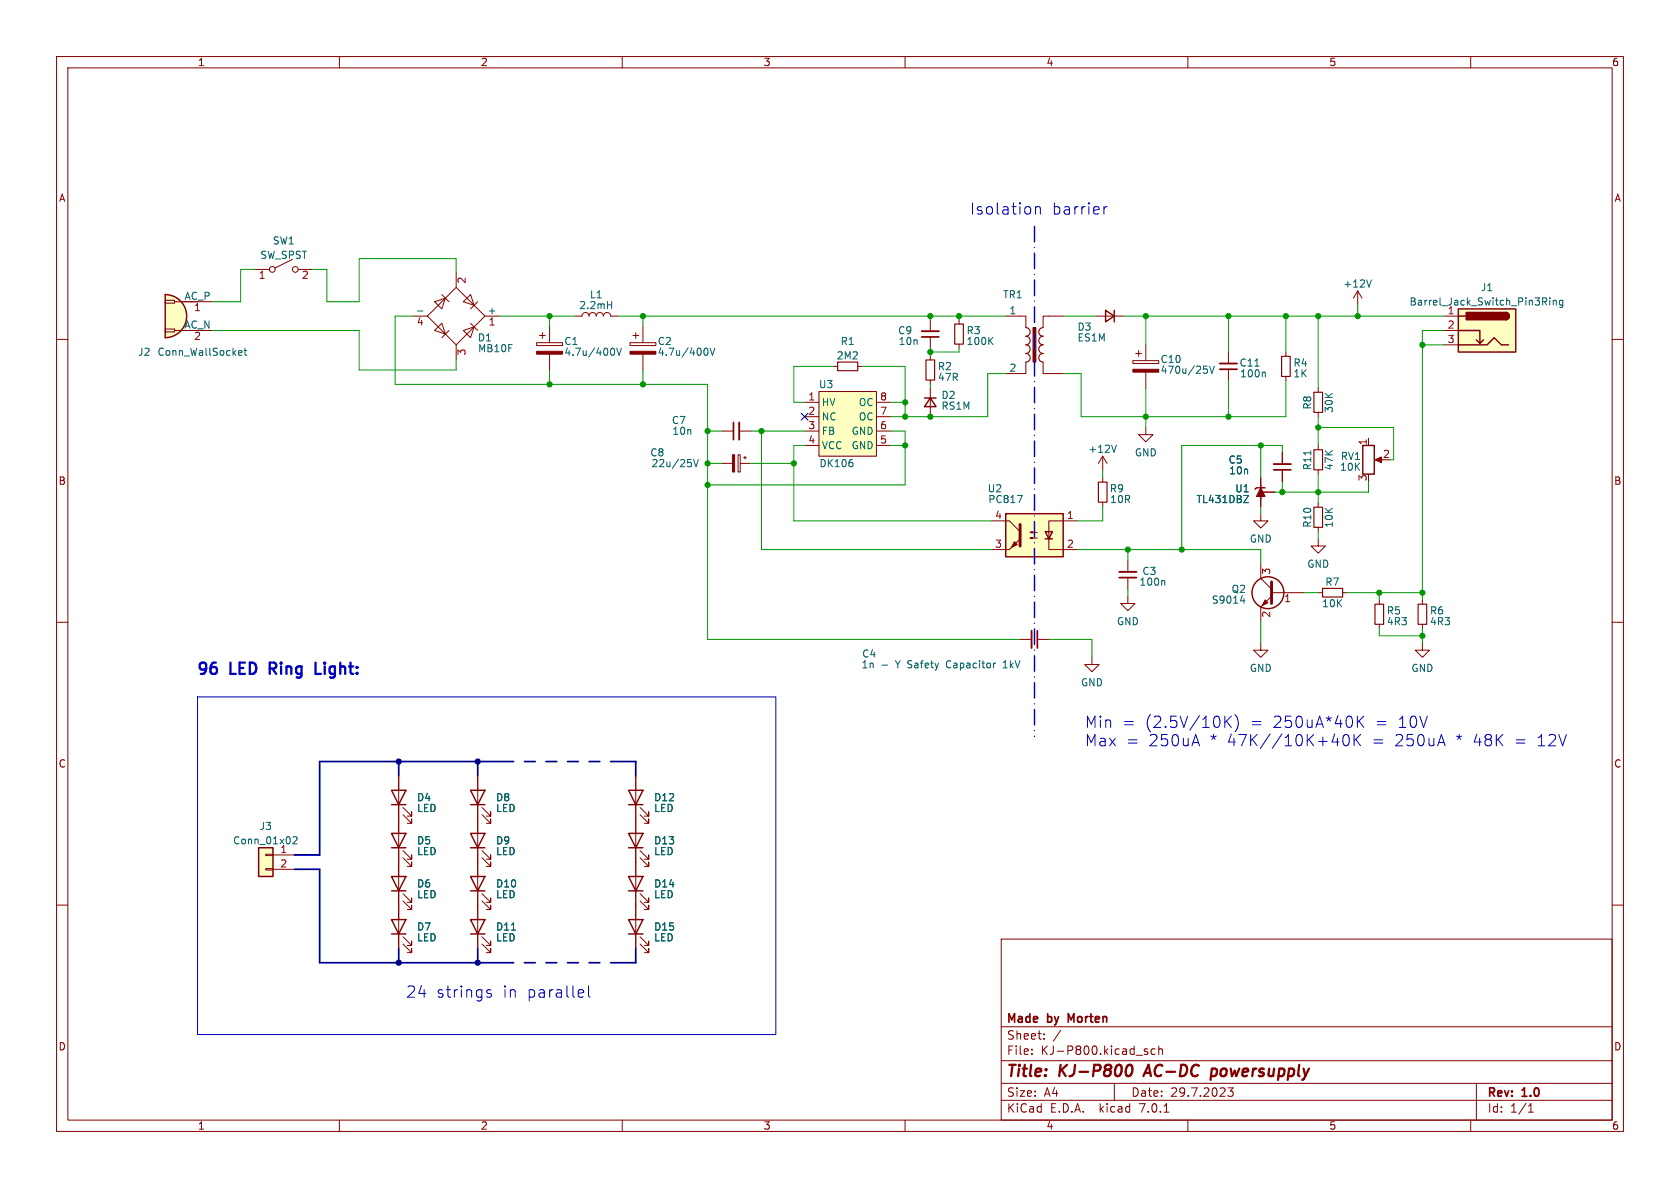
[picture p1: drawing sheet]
<svg xmlns="http://www.w3.org/2000/svg" width="297mm" height="210mm" viewBox="0 0 297 210" stroke-linecap="round" stroke-linejoin="round" font-family="sans-serif">
<g fill="none" stroke="#840000" stroke-width=".18">
<path d="M10 10h277v190h-277zM12 12h273v186h-273zM60 10v2M110 10v2M160 10v2M210 10v2M260 10v2M10 60h2M29.2 58.2h1.7v.5h-1.7zM29.2 53.1h1.7v.5h-1.7zM30.9 58.4h6.6M30.9 53.3h6.6"/>
<path d="M45.1 47.6h2.5M51.7 45.8l-3.1 1.6M52.7 47.6h2.5M73 55.9h2.6M76.8 53.3l1.9-.6-.6 1.9zM76.8 58.4l1.3-1.2 .6 1.9zM78.1 52.1l1.3 1.2M79.4 58.4l-1.3 1.3M80.6 50.8l5.1 5.1-5.1 5.1-5-5.1zM80.6 48.3v2.5M81.9 53.3l1.3-1.2 .6 1.9zM81.9 58.4l1.9-.6-.6 1.9z"/>
<path d="M83.2 57.2l1.3 1.2M84.5 53.3l-1.3 1.3M85.7 55.9h2.6M95.4 59.3h1M95.9 58.8v1M97.2 57.8v2.8M101.6 55.9h1.3a.64 .64 0 0 1 .6-.7 .64 .64 0 0 1 .6 .7 .64 .64 0 0 1 .7-.7 .64 .64 0 0 1 .6 .7 .64 .64 0 0 1 .6-.7 .64 .64 0 0 1 .7 .7 .64 .64 0 0 1 .6-.7 .64 .64 0 0 1 .6 .7h1.3M111.9 59.3h1M112.4 58.8v1M113.7 57.8v2.8M164.5 56.5v2M164.5 59.6v2"/>
<path d="M169.5 56.5v.8M177.8 55.9h3.6v2M188 55.9h-3.6v2M193.7 55.9h5.1M240 51.4l-.7 1.3M240 51.4v2.6M240 51.4l.8 1.3M255.3 55.9h2.5M255.3 58.4h2.5M285 60h2M80.6 61v2.5M94.9 60.6h4.5v.5h-4.5z"/>
<path d="M97.2 62.6v2.8M111.4 60.6h4.6v.5h-4.6zM113.7 62.6v2.8M127.6 76.2h2.1M130.7 76.2h2M142.2 71.1h2.6M142.2 73.7h2.6M142.2 76.2h2.6M142.2 78.7h2.6M144.8 69.2h10.1v11.4h-10.1zM147.3 64.8h.8M151.6 64.8h.8"/>
<path d="M154.9 71.1h2.6M154.9 73.7h2.6M154.9 76.2h2.6M154.9 78.7h2.6M164.5 62.9v.7M164.5 67.2v.7M164.5 68.6v5.1M169.5 60.8v.8M181.4 64v2h-3.6M184.4 64v2h3.6M200.3 63.8h4.6v.5h-4.6zM200.8 62.5h1"/>
<path d="M201.3 62v1M202.6 75.6v1.2h1.2l-1.2 1.3-1.3-1.3h1.3M202.6 61v2.8M202.6 65.8v2.8M217.2 62.2v2.1M217.2 65.3v2M227.3 62.2v.8M227.3 66.5v.8M233 68.6v.7M233 72.9v.8M233 78.7v.8M241.9 77.5v1.2"/>
<path d="M255.3 61h2.5M127.6 81.9h1.9M130.5 80.4h.4v3h-.4zM130.9 81.9h1.8M131.4 80.9h.6M131.7 80.6v.6M175.3 92.1h3.1l1.9 1.9M175.3 97.2h3.1M182.1 95.1l.4-.1v.3l-.4-.2h1.3M182.1 94.1l.4-.1v.2l-.4-.1h1.3M190.5 92.1h-5.1v5.1h5.1M194.9 80.6v2.6"/>
<path d="M194.9 84.5v.7M194.9 88.8v.7M194.9 80.6l-.7 1.3M194.9 80.6l.8 1.3M199.4 99.1v2M222.9 85.7v2.6M222.9 90.8v1.3h1.3l-1.3 1.2-1.3-1.2h1.3M222.9 84.5v5M222.9 99.7v2.5l1.9 1.9M222.9 87h2.5M226.7 80v2M226.7 83.1v2"/>
<path d="M233 95.3v1.2h1.3l-1.3 1.3-1.2-1.3h1.2M233 83.1v.7M233 88.9v.8M233 93.2v.8M243.5 81.3h1M10 110h2M180.3 113h2.1M183.4 113h2M193 116.2v1.3h1.3l-1.3 1.2-1.2-1.2h1.2M199.4 105.4v1.3h1.3l-1.3 1.3-1.3-1.3h1.3M199.4 102.1v2M222.9 113.7v1.2h1.3l-1.3 1.3-1.3-1.3h1.3"/>
<path d="M224.8 105.4l-1.9 1.9v2.6M224.8 104.8h5.7M233 104.8h.8M237.4 104.8h.7M243.8 106v.8M243.8 110.4v.7M251.5 113.7v1.2h1.2l-1.2 1.3-1.3-1.3h1.3M251.5 106v.8M251.5 110.4v.7M285 110h2M70.5 137.2v30.4M84.5 137.2v30.4"/>
<path d="M112.4 137.2v30.4M10 160h2M47 153.5h1.3v.3h-1.3zM47 151h1.3v.3h-1.3zM48.3 151.1h3.8M48.3 153.7h3.8M71.2 151.6l1.6 1.6v-.8v.8h-.8M71.2 150.4l1.6 1.5v-.8v.8h-.8M71.2 159.3l1.6 1.5v-.8v.8h-.8M71.2 158l1.6 1.5v-.7v.7h-.8M71.2 144l1.6 1.5v-.7v.7h-.8M71.2 142.7l1.6 1.6v-.8v.8h-.8"/>
<path d="M85.2 159.3l1.5 1.5v-.8v.8h-.7M85.2 158l1.5 1.5v-.7v.7h-.7M85.2 151.6l1.5 1.6v-.8v.8h-.7M85.2 150.4l1.5 1.5v-.8v.8h-.7M85.2 144l1.5 1.5v-.7v.7h-.7M85.2 142.7l1.5 1.6v-.8v.8h-.7M113.2 159.3l1.5 1.5v-.8v.8h-.8M113.2 158l1.5 1.5v-.7v.7h-.8M113.2 151.6l1.5 1.6v-.8v.8h-.8M113.2 150.4l1.5 1.5v-.8v.8h-.8M113.2 144l1.5 1.5v-.7v.7h-.8M113.2 142.7l1.5 1.6v-.8v.8h-.8"/>
<path d="M285 160h2M71.2 166.9l1.6 1.5v-.8v.8h-.8M71.2 165.6l1.6 1.5v-.7v.7h-.8M85.2 166.9l1.5 1.5v-.8v.8h-.7M85.2 165.6l1.5 1.5v-.7v.7h-.7M113.2 166.9l1.5 1.5v-.8v.8h-.8M113.2 165.6l1.5 1.5v-.7v.7h-.8M177 166h108v32h-108zM60 198v2M110 198v2M160 198v2M177 194.5h108"/>
<path d="M177 191.5h108M177 187.5h108M177 181.5h108M182.4 186.3v.1M182.4 185.5v.1M184.6 183.6v.1M184.6 182.8v.1M197 191.5v3M202.4 185.8l.5 .2v.1v.2l-.5 .1M202.4 185.5h.5M204.2 185.5l-.4-.1-.3 .3v.4l.1 .2h.6M204.9 185.5l.2-.1 .3 .1 .1 .9"/>
<path d="M204.9 184.9v1.5M205.8 196.6h.8M210 198v2M218 192.3l-.5 .6 .4 .1v.7l-.2 .1h-.4l-.2-.1M260 198v2M261 191.5v6.5M270.2 196.6h.9M270.2 195.5l.4-.4v1.5"/>
<circle cx="48.1" cy="47.6" r=".51"/>
<circle cx="52.2" cy="47.6" r=".51"/>
</g>
<path d="M199.4 188.3a.44 .44 0 0 1 .8 .3 1.15 1.15 0 0 1-.8 1.6M203 188.2l-.9 2M214.1 190.1l.6 .1M214.3 188.9l-.3 2M214.8 188.9l-.6 .1" fill="none" stroke="#840000" stroke-width=".4"/>
<g fill="none" stroke="#840000" stroke-width=".25">
<path d="M29.2 52.1a3.8 3.8 0 0 1 3.8 3.8 3.8 3.8 0 0 1-3.8 3.8zM195.5 54.9l1.5 1-1.5 1zM197 54.9v2M257.8 54.6h10.2v7.6h-10.2zM257.8 58.4h3.8v2.3l.7-.6M257.8 55.9h1.3M266.2 55.2a.64 .64 0 0 1 .6 .7 .64 .64 0 0 1-.6 .6M163.4 70.4h2.1M164.5 70.4l1 1.5h-2.1zM240.9 78.7h2.1v5.1h-2.1zM257.8 61h5.1l1.3-1.3 1.2 1.3h1.3M261 60.1l.6 .6"/>
<path d="M177.8 90.8h10.2v7.6h-10.2zM184.8 94h1.3l-.7 1.3zM184.8 95.3h1.3M223.6 86.2h-1.5l-.2 .3M69.2 139.7h2.6l-1.3 2.5zM83.2 139.7h2.5l-1.2 2.5zM111.1 139.7h2.6l-1.3 2.5zM45.7 149.9h2.6v5h-2.6zM69.2 147.3h2.6l-1.3 2.6zM69.2 154.9h2.6l-1.3 2.6zM69.2 157.5h2.6M69.2 149.9h2.6"/>
<path d="M69.2 142.2h2.6M83.2 154.9h2.5l-1.2 2.6zM83.2 147.3h2.5l-1.2 2.6zM83.2 157.5h2.5M83.2 149.9h2.5M83.2 142.2h2.5M111.1 154.9h2.6l-1.3 2.6zM111.1 147.3h2.6l-1.3 2.6zM111.1 157.5h2.6M111.1 149.9h2.6M111.1 142.2h2.6M69.2 162.6h2.6l-1.3 2.5z"/>
<path d="M69.2 165.1h2.6M83.2 162.6h2.5l-1.2 2.5zM83.2 165.1h2.5M111.1 162.6h2.6l-1.3 2.5zM111.1 165.1h2.6"/>
<circle cx="224.2" cy="104.8" r="2.82"/>
</g>
<g fill="#ffffc2" stroke="#ffffc2" stroke-width=".18">
<path d="M177.8 90.8h10.2v7.6h-10.2z"/>
<path d="M144.8 69.2h10.1v11.4h-10.1z"/>
<path d="M257.8 54.6h10.2v7.6h-10.2z"/>
<path d="M29.2 52.1a3.8 3.8 0 0 1 3.8 3.8 3.8 3.8 0 0 1-3.8 3.8z"/>
<path d="M45.7 149.9h2.6v5h-2.6z"/>
</g>
<g fill="#840000" stroke="#840000" stroke-width=".18">
<path d="M178.4 97.2l1.9-1.9z"/>
<path d="M179.3 95.8l.5 .5-1 .5z"/>
<path d="M182.6 57.9h.5v6.1h-.5z"/>
<path d="M94.9 62.1h4.5v.5h-4.5z"/>
<path d="M222.9 86.2l.7 1.6h-1.5z"/>
<path d="M129.5 80.4h.4v3h-.4z"/>
<path d="M111.4 62.1h4.6v.5h-4.6z"/>
<path d="M243.1 81.3l1.1-.5v1z"/>
<path d="M223.6 106l.6 .6-1.1 .5z"/>
<path d="M200.3 65.3h4.6v.5h-4.6z"/>
</g>
<path d="M180.3 92.7v3.8M224.8 102.9v3.8" fill="none" stroke="#840000" stroke-width=".51"/>
<g fill="none" stroke="#006464" stroke-width=".18">
<path d="M73.8 55h1M107.4 53.9h.7M108.1 53.3v1.3M242.4 49.5l-.4 1.3M273 53.3l.4 .6M273.3 52.7l.1 .2-.1 .4M274 52.7v.1M274 53.1v.8M274.6 53.1v.8M274.6 53.2l.2-.1h.3v.8M276.3 53.1h-.4l-.2 .2 .1 .6h.5M276.3 53.1v1l-.3 .3-.3-.1"/>
<path d="M42.4 62h.3l.1 .3-.6 .1M42.7 62.8h-.3M43.1 62h.5M43.3 61.5v1.1l.3 .2M108.2 61.5a.68 .68 0 0 1 .5 .7 .68 .68 0 0 1-.5 .6M109 61.5l.4 1.3 .5-1.3M124.7 61.5a.68 .68 0 0 1 .5 .7 .68 .68 0 0 1-.5 .6M125.5 61.5l.5 1.3 .4-1.3M197.4 78.7l-.5 1.3M212.8 64.7h.6M213.2 65.2l.3 .2v.4l-.3 .2M213.8 64.7l.4 1.3 .5-1.3"/>
<path d="M223.5 65.8l.2 .2v.6M122.6 81.2l.4 1.3 .5-1.3M150.7 81.8v.6M179.9 87.6h.8l-.5 1.3M220.7 87.6l-.8 1.3h.8M155.9 117.6h1M176 117.2l-.3 .3M205.7 102.6l.2 .2v.7M219.3 106.2h.8M219.9 105.8v.8M51.8 148l.5-.1 .2 .4-.8 .9h.8"/>
</g>
<g fill="none" stroke="#840000" stroke-width=".2">
<path d="M168.8 57.3h1.5v3.5h-1.5zM181.4 57.9a.76 .76 0 0 1 .7 .8 .76 .76 0 0 1-.7 .7 .76 .76 0 0 1 .7 .8 .76 .76 0 0 1-.7 .8 .76 .76 0 0 1 .7 .7 .76 .76 0 0 1-.7 .8 .76 .76 0 0 1 .7 .7 .76 .76 0 0 1-.7 .8M184.4 57.9a.76 .76 0 0 0-.8 .8 .76 .76 0 0 0 .8 .7 .76 .76 0 0 0-.8 .8 .76 .76 0 0 0 .8 .8 .76 .76 0 0 0-.8 .7 .76 .76 0 0 0 .8 .8 .76 .76 0 0 0-.8 .7 .76 .76 0 0 0 .8 .8M148.1 64h3.5v1.5h-3.5zM163.7 63.6h1.5v3.6h-1.5zM226.6 63h1.5v3.5h-1.5zM232.3 69.3h1.5v3.6h-1.5zM232.3 79.5h1.5v3.6h-1.5zM194.2 85.2h1.5v3.6h-1.5zM232.3 89.7h1.5v3.5h-1.5zM233.8 104h3.6v1.5h-3.6zM243.1 106.8h1.5v3.6h-1.5z"/>
<path d="M250.7 106.8h1.5v3.6h-1.5z"/>
</g>
<path d="M162.9 58.5h3.1M130.7 74.7v3M215.6 64.3h3.1M225.2 82h3M182.4 111.5v3.1M197.9 101.1h3" fill="none" stroke="#840000" stroke-width=".33"/>
<path d="M162.9 59.6h3.1M129.7 74.7v3M215.6 65.3h3.1M225.2 83.1h3M183.4 111.5v3.1M197.9 102.1h3" fill="none" stroke="#840000" stroke-width=".3"/>
<g fill="#840000" stroke="#840000" stroke-width=".25">
<path d="M266.2 55.2a.64 .64 0 0 1 .6 .7 .64 .64 0 0 1-.6 .6z"/>
<path d="M259.2 55.2h7v1.3h-7z"/>
</g>
<g fill="none" stroke="#0000c2" stroke-width=".18">
<path d="M183.1 36.5v1.4M183.1 36.7a.5 .5 0 0 1 .8 .1v1.1M195.2 36.5v1.4M195.7 36.5a.51 .51 0 0 0-.5 .4M34.9 123.2h102.3v59.7h-102.3zM211.4 129.8l.7 2M216.5 126.6v2M216.8 127.5l.9 1.1M217.7 126.6l-1.2 1.1M218.3 126.3a2.32 2.32 0 0 1 .1 3M236 129.7l-.5 1.5h1.2M236.4 130.5v1.3"/>
<path d="M237.9 129.8a1.25 1.25 0 0 0 0 2 .51 .51 0 0 0 .5-.3 1.18 1.18 0 0 0-.3-1.7M239.4 129.8v2M239.7 130.7l.8 1.1M240 126.6v2M240.2 127.5l.9 1.1M240.5 129.8l-1.1 1.2M241.1 126.6l-1.1 1.1M254.8 129.8l.7 2M86.1 175.5l.7 .2 .1 .3-.3 .3-.6-.1M86.1 175h.2h.5M102.5 175h.6l.1 .4-1 .2M103.1 176.2l-.6 .1"/>
<path d="M104 174.3v1.7l.3 .3"/>
</g>
<path d="M55.8 117.1v2h.9" fill="none" stroke="#0000c2" stroke-width=".4"/>
<path d="M182.9 40v90.2" fill="none" stroke="#0000c2" stroke-width=".25" stroke-dasharray="2.7 1 0 1"/>
<g fill="none" stroke="#000084" stroke-width=".3">
<path d="M70.5 134.6v2.6M84.5 134.6v2.6M90.8 134.6h-34.3v16.5h-4.4M92.7 134.6h1.9M96.5 134.6h1.9M100.3 134.6h1.9M104.1 134.6h1.9M107.9 134.6h4.5v2.6M52.1 153.7h4.4v16.5h34.3M70.5 167.6v2.6M84.5 167.6v2.6M92.7 170.2h1.9"/>
<path d="M96.5 170.2h1.9M100.3 170.2h1.9M104.1 170.2h1.9M112.4 167.6v2.6h-4.5"/>
</g>
<g fill="none" stroke="#009600" stroke-width=".18">
<path d="M37.5 58.4h26v7h17.1v-1.9M45.1 47.6h-2.6v5.7h-5M55.2 47.6h2.6v5.7h5.7v-7.6h17.1v2.6M73 55.9h-3.2v12h55.3v45.1h55.2M88.3 55.9h13.3M97.2 55.9v1.9M109.2 55.9h68.6M113.7 55.9v1.9M164.5 55.9v.6M169.5 55.9v.6M188 55.9h5.7M198.8 55.9h56.5"/>
<path d="M202.6 55.9v5.1M217.2 55.9v6.3M227.3 55.9v6.3M233 55.9v12.7M240 54v1.9M255.3 58.4h-3.8v47.6M97.2 65.4v2.5M113.7 65.4v2.5M125.1 76.2h2.5M132.7 76.2h9.5M134.6 76.2v21h40.7M142.2 78.7h-1.9v13.4h35"/>
<path d="M147.3 64.8h-7v6.3h1.9M152.4 64.8h7.6v8.9M157.5 71.1h2.5M157.5 76.2h2.5v9.5h-34.9M157.5 78.7h2.5M164.5 61.6v1.3M164.5 67.9v.7M169.5 61.6v.6h-5M177.8 66h-3.2v7.7h-17.1M188 66h3.1v7.7h36.2v-6.4M202.6 68.6v7M217.2 67.3v6.4"/>
<path d="M222.9 78.7v5.8M233 73.7v5M233 75.6h13.4v5.7h-.7M251.5 61h3.8M125.1 81.9h2.5M132.7 81.9h7.6M190.5 97.2h32.4v2.5M194.9 89.5v2.6h-4.4M194.9 83.2v1.3M199.4 97.2v1.9M222.9 89.5v1.3M226.7 80v-1.3h-17.8v18.5"/>
<path d="M226.7 85.1v1.9M233 83.8v5.1M233 94v1.3M241.9 85.1v1.9h-16.5M185.4 113h7.6v3.2M199.4 104.1v1.3M222.9 109.9v3.8M230.5 104.8h2.5M238.1 104.8h13.4M243.8 104.8v1.2M243.8 111.1v1.3h7.7M251.5 111.1v2.6"/>
</g>
<path d="M141.6 73.1l1.2 1.2M142.8 73.1l-1.2 1.2" fill="none" stroke="#000084" stroke-width=".18"/>
<g fill="#009600" stroke="#009600" stroke-width=".18">
<circle cx="97.2" cy="67.9" r=".46"/>
<circle cx="97.2" cy="55.9" r=".46"/>
<circle cx="113.7" cy="67.9" r=".46"/>
<circle cx="113.7" cy="55.9" r=".46"/>
<circle cx="164.5" cy="73.7" r=".46"/>
<circle cx="160" cy="71.1" r=".46"/>
<circle cx="164.5" cy="55.9" r=".46"/>
<circle cx="169.5" cy="55.9" r=".46"/>
<circle cx="125.1" cy="85.7" r=".46"/>
<circle cx="125.1" cy="81.9" r=".46"/>
<circle cx="134.6" cy="76.2" r=".46"/>
<circle cx="125.1" cy="76.2" r=".46"/>
<circle cx="160" cy="78.7" r=".46"/>
<circle cx="160" cy="73.7" r=".46"/>
<circle cx="164.5" cy="62.2" r=".46"/>
<circle cx="140.3" cy="81.9" r=".46"/>
<circle cx="222.9" cy="78.7" r=".46"/>
<circle cx="202.6" cy="55.9" r=".46"/>
<circle cx="202.6" cy="73.7" r=".46"/>
<circle cx="217.2" cy="55.9" r=".46"/>
<circle cx="217.2" cy="73.7" r=".46"/>
<circle cx="233" cy="55.9" r=".46"/>
<circle cx="227.3" cy="55.9" r=".46"/>
<circle cx="233" cy="75.6" r=".46"/>
<circle cx="251.5" cy="61" r=".46"/>
<circle cx="240" cy="55.9" r=".46"/>
<circle cx="226.7" cy="87" r=".46"/>
<circle cx="233" cy="87" r=".46"/>
<circle cx="243.8" cy="104.8" r=".46"/>
<circle cx="251.5" cy="104.8" r=".46"/>
<circle cx="251.5" cy="112.4" r=".46"/>
<circle cx="199.4" cy="97.2" r=".46"/>
<circle cx="208.9" cy="97.2" r=".46"/>
</g>
<g fill="#000084" stroke="#000084" stroke-width=".18">
<circle cx="84.5" cy="134.6" r=".46"/>
<circle cx="84.5" cy="170.2" r=".46"/>
<circle cx="70.5" cy="170.2" r=".46"/>
<circle cx="70.5" cy="134.6" r=".46"/>
</g>
<g font-size="2.8" fill="#0000c2">
<text x="171.4" y="38.1">Isolation</text>
<text x="185.9" y="38.1">barrier</text>
<text x="34.9" y="119.4">96</text>
<text x="40.9" y="119.4">LED</text>
<text x="48.4" y="119.4">Ring</text>
<text x="57.1" y="119.4">Light:</text>
<text x="191.8" y="128.8">Min</text>
<text x="198.3" y="128.8">=</text>
<text x="202.3" y="128.8">(2.5V/10K)</text>
<text x="220.9" y="128.8">=</text>
<text x="224.8" y="128.8">250uA*40K</text>
<text x="242.9" y="128.8">=</text>
<text x="246.9" y="128.8">10V</text>
<text x="191.8" y="132.1">Max</text>
<text x="199" y="132.1">=</text>
<text x="203" y="132.1">250uA</text>
<text x="213.7" y="132.1">* 47K//10K+40K</text>
<text x="242.3" y="132.1">=</text>
<text x="246.3" y="132.1">250uA</text>
<text x="257.1" y="132.1">* 48K</text>
<text x="267.4" y="132.1">=</text>
<text x="271.4" y="132.1">12V</text>
<text x="71.8" y="176.5">24</text>
<text x="77.1" y="176.5">strings</text>
<text x="88.8" y="176.5">in</text>
<text x="93" y="176.5">parallel</text>
</g>
<g font-size="2.8" fill="#840000">
<text x="178" y="190.8">Title:</text>
<text x="187.4" y="190.8">KJ-P800</text>
<text x="203.2" y="190.8">AC-DC</text>
<text x="215.4" y="190.8">powersupply</text>
</g>
<g font-size="2.1" fill="#840000">
<text x="178" y="183.9">Sheet:</text>
<text x="178" y="181.1">Made</text>
<text x="185.3" y="181.1">by</text>
<text x="186.2" y="183.9">/</text>
<text x="189.4" y="181.1">Morten</text>
<text x="178" y="186.6">File:</text>
<text x="184" y="186.6">KJ-P800.kicad_sch</text>
<text x="178" y="196.8">KiCad</text>
<text x="178" y="194">Size:</text>
<text x="184.6" y="194">A4</text>
<text x="185.7" y="196.8">E.D.A.</text>
<text x="194.4" y="196.8">kicad</text>
<text x="200" y="194">Date:</text>
<text x="201.5" y="196.8">7.0.1</text>
<text x="206.9" y="194">29.7.2023</text>
<text x="263" y="194.2">Rev:</text>
<text x="263" y="196.8">Id:</text>
<text x="267" y="196.8">1/1</text>
<text x="269.2" y="194.2">1.0</text>
</g>
<g font-size="1.8" fill="#840000">
<text x="35" y="11.8">1</text>
<text x="85" y="11.8">2</text>
<text x="135" y="11.8">3</text>
<text x="185" y="11.8">4</text>
<text x="235" y="11.8">5</text>
<text x="285" y="11.8">6</text>
<text x="10.4" y="35.8">A</text>
<text x="285.4" y="35.8">A</text>
<text x="10.3" y="85.8">B</text>
<text x="285.3" y="85.8">B</text>
<text x="10.3" y="135.8">C</text>
<text x="285.3" y="135.8">C</text>
<text x="10.3" y="185.8">D</text>
<text x="285.3" y="185.8">D</text>
<text x="35" y="199.8">1</text>
<text x="85" y="199.8">2</text>
<text x="135" y="199.8">3</text>
<text x="185" y="199.8">4</text>
<text x="235" y="199.8">5</text>
<text x="285" y="199.8">6</text>
</g>
<g font-size="1.8" fill="#006464">
<text x="46" y="45.9">SW_SPST</text>
<text x="48.2" y="43.4">SW1</text>
<text x="32.6" y="53.1">AC_P</text>
<text x="104.2" y="52.9">L1</text>
<text x="177.3" y="52.9">TR1</text>
<text x="237.4" y="51">+12V</text>
<text x="261.7" y="51.6">J1</text>
<text x="32.5" y="58.2">AC_N</text>
<text x="86.1" y="55.6">+</text>
<text x="102.3" y="54.8">2.2mH</text>
<text x="158.7" y="59.2">C9</text>
<text x="170.8" y="59.2">R3</text>
<text x="178.4" y="55.6">1</text>
<text x="190.4" y="58.6">D3</text>
<text x="249.1" y="54.2">Barrel_Jack_Switch_Pin3Ring</text>
<text x="255.9" y="55.6">1</text>
<text x="24.4" y="63.1">J2</text>
<text x="27.8" y="63.1">Conn_WallSocket</text>
<text x="84.4" y="60.5">D1</text>
<text x="84.5" y="62.4">MB10F</text>
<text x="99.7" y="61.2">C1</text>
<text x="99.7" y="63.1">4.7u/400V</text>
<text x="116.2" y="61.2">C2</text>
<text x="116.2" y="63.1">4.7u/400V</text>
<text x="147.9" y="63.7">2M2</text>
<text x="148.6" y="61.2">R1</text>
<text x="158.8" y="61.2">10n</text>
<text x="165.7" y="65.6">R2</text>
<text x="170.8" y="61.2">100K</text>
<text x="178.4" y="65.8">2</text>
<text x="190.4" y="60.5">ES1M</text>
<text x="205.1" y="64.3">C10</text>
<text x="219.1" y="65">C11</text>
<text x="228.6" y="65">R4</text>
<text x="144.7" y="68.8">U3</text>
<text x="145.3" y="71.9">HV</text>
<text x="151.7" y="71.9">OC</text>
<text x="165.7" y="67.5">47R</text>
<text x="166.4" y="70.7">D2</text>
<text x="205.1" y="66.2">470u/25V</text>
<text x="219.2" y="66.9">100n</text>
<text x="228.6" y="66.9">1K</text>
<text x="118.7" y="75.1">C7</text>
<text x="118.8" y="77">10n</text>
<text x="145.3" y="74.5">NC</text>
<text x="145.3" y="77">FB</text>
<text x="150.4" y="77">GND</text>
<text x="151.7" y="74.5">OC</text>
<text x="166.4" y="72.6">RS1M</text>
<text x="232" y="72.5" transform="rotate(-90 232 72.5)">R8</text>
<text x="235.8" y="73" transform="rotate(-90 235.8 73)">30K</text>
<text x="114.9" y="80.8">C8</text>
<text x="115.1" y="82.7">22u/25V</text>
<text x="144.8" y="82.7">DK106</text>
<text x="145.3" y="79.6">VCC</text>
<text x="150.4" y="79.6">GND</text>
<text x="192.3" y="80.2">+12V</text>
<text x="200.6" y="80.8">GND</text>
<text x="217.1" y="82.1">C5</text>
<text x="232" y="83.2" transform="rotate(-90 232 83.2)">R11</text>
<text x="235.8" y="83.2" transform="rotate(-90 235.8 83.2)">47K</text>
<text x="236.8" y="83.4">10K</text>
<text x="237" y="81.5">RV1</text>
<text x="174.6" y="87.2">U2</text>
<text x="174.7" y="89.1">PC817</text>
<text x="196.1" y="87.2">R9</text>
<text x="196.2" y="89.1">10R</text>
<text x="211.5" y="89.1">TL431DBZ</text>
<text x="217.2" y="84">10n</text>
<text x="218.3" y="87.2">U1</text>
<text x="232" y="93.4" transform="rotate(-90 232 93.4)">R10</text>
<text x="235.8" y="93.4" transform="rotate(-90 235.8 93.4)">10K</text>
<text x="201.9" y="101.8">C3</text>
<text x="220.9" y="96.1">GND</text>
<text x="231" y="100.5">GND</text>
<text x="201.4" y="103.7">100n</text>
<text x="214.2" y="106.9">S9014</text>
<text x="217.7" y="105">Q2</text>
<text x="233.7" y="107.5">10K</text>
<text x="234.2" y="103.7">R7</text>
<text x="197.4" y="110.7">GND</text>
<text x="245.1" y="108.8">R5</text>
<text x="245.1" y="110.7">4R3</text>
<text x="252.7" y="108.8">R6</text>
<text x="252.7" y="110.7">4R3</text>
<text x="152.2" y="118.3">1n</text>
<text x="152.4" y="116.4">C4</text>
<text x="158.4" y="118.3">Y Safety</text>
<text x="167.5" y="118.3">Capacitor</text>
<text x="177.7" y="118.3">1kV</text>
<text x="220.9" y="118.9">GND</text>
<text x="249.5" y="118.9">GND</text>
<text x="191" y="121.5">GND</text>
<text x="73.7" y="141.8">D4</text>
<text x="73.7" y="143.7">LED</text>
<text x="87.6" y="141.8">D8</text>
<text x="87.6" y="143.7">LED</text>
<text x="115.6" y="141.8">D12</text>
<text x="115.6" y="143.7">LED</text>
<text x="41.2" y="149.4">Conn_01x02</text>
<text x="45.8" y="146.9">J3</text>
<text x="73.7" y="149.4">D5</text>
<text x="87.6" y="149.4">D9</text>
<text x="115.6" y="149.4">D13</text>
<text x="73.7" y="151.3">LED</text>
<text x="87.6" y="151.3">LED</text>
<text x="115.6" y="151.3">LED</text>
<text x="73.7" y="157">D6</text>
<text x="73.7" y="158.9">LED</text>
<text x="87.6" y="157">D10</text>
<text x="87.6" y="158.9">LED</text>
<text x="115.6" y="157">D14</text>
<text x="115.6" y="158.9">LED</text>
<text x="73.7" y="164.7">D7</text>
<text x="73.7" y="166.6">LED</text>
<text x="87.6" y="164.7">D11</text>
<text x="87.6" y="166.6">LED</text>
<text x="115.6" y="164.7">D15</text>
<text x="115.6" y="166.6">LED</text>
</g>
<g font-size="1.8" fill="#a90000">
<text x="45.7" y="49.5">1</text>
<text x="53.3" y="49.5">2</text>
<text x="82.5" y="50.2" transform="rotate(-90 82.5 50.2)">2</text>
<text x="34.3" y="55.2">1</text>
<text x="73.6" y="57.8">4</text>
<text x="86.3" y="57.8">1</text>
<text x="255.9" y="58.2">2</text>
<text x="34.3" y="60.3">2</text>
<text x="82.5" y="62.9" transform="rotate(-90 82.5 62.9)">3</text>
<text x="255.9" y="60.7">3</text>
<text x="142.8" y="70.9">1</text>
<text x="155.5" y="70.9">8</text>
<text x="142.8" y="73.4">2</text>
<text x="142.8" y="75.9">3</text>
<text x="155.5" y="75.9">6</text>
<text x="155.5" y="73.4">7</text>
<text x="142.8" y="78.5">4</text>
<text x="155.5" y="78.5">5</text>
<text x="241.7" y="78.8" transform="rotate(-90 241.7 78.8)">1</text>
<text x="244.4" y="81">2</text>
<text x="241.7" y="85.1" transform="rotate(-90 241.7 85.1)">3</text>
<text x="175.9" y="91.8">4</text>
<text x="188.6" y="91.8">1</text>
<text x="175.9" y="96.9">3</text>
<text x="188.6" y="96.9">2</text>
<text x="224.8" y="101.6" transform="rotate(-90 224.8 101.6)">3</text>
<text x="227" y="106.7">1</text>
<text x="224.8" y="109.3" transform="rotate(-90 224.8 109.3)">2</text>
<text x="49.5" y="150.9">1</text>
<text x="49.5" y="153.4">2</text>
</g>
</svg>
